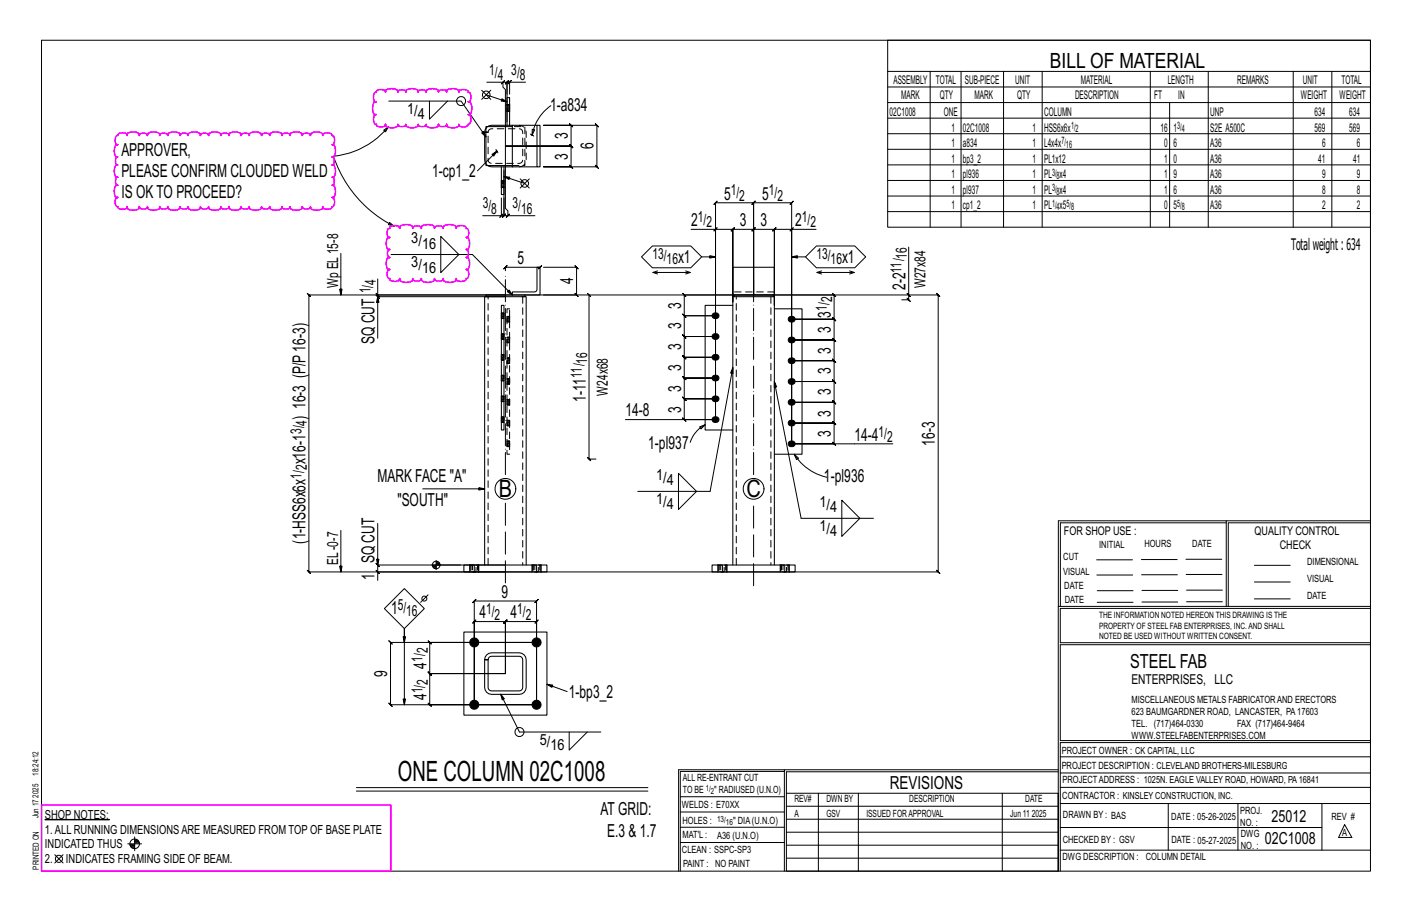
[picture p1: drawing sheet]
<svg xmlns="http://www.w3.org/2000/svg" width="432mm" height="279mm" viewBox="0 0 432 279" stroke-linecap="round" stroke-linejoin="round" font-family="sans-serif">
<g fill="#000" stroke="#000" stroke-width=".31">
<path d="M218 95.9a.99 .99 0 0 1 1.5-.1 .99 .99 0 0 1-.2 1.5 .98 .98 0 0 1-1.2-.1 .98 .98 0 0 1-.1-1.3zM241.3 97a.99 .99 0 0 1 1.5-.1 .99 .99 0 0 1-.2 1.5 .98 .98 0 0 1-1.3-.2 .98 .98 0 0 1 0-1.2zM218 102.3a.99 .99 0 0 1 1.5-.2 .99 .99 0 0 1-.2 1.6 .98 .98 0 0 1-1.2-.2 .98 .98 0 0 1-.1-1.2zM218 108.6a.99 .99 0 0 1 1.5-.1 .99 .99 0 0 1-.2 1.5 .98 .98 0 0 1-1.2-.1 .98 .98 0 0 1-.1-1.3zM218 115a.99 .99 0 0 1 1.5-.2 .99 .99 0 0 1-.2 1.6 .98 .98 0 0 1-1.2-.2 .98 .98 0 0 1-.1-1.2zM241.3 103.3a.99 .99 0 0 1 1.5-.1 .99 .99 0 0 1-.2 1.5 .98 .98 0 0 1-1.3-.1 .98 .98 0 0 1 0-1.3zM241.3 109.7a.99 .99 0 0 1 1.5-.1 .99 .99 0 0 1-.2 1.5 .98 .98 0 0 1-1.3-.2 .98 .98 0 0 1 0-1.2zM241.3 116a.99 .99 0 0 1 1.5-.1 .99 .99 0 0 1-.2 1.5 .98 .98 0 0 1-1.3-.1 .98 .98 0 0 1 0-1.3zM218 121.3a.99 .99 0 0 1 1.5-.1 .99 .99 0 0 1-.2 1.5 .98 .98 0 0 1-1.2-.1 .98 .98 0 0 1-.1-1.3zM218 127.7a.99 .99 0 0 1 1.5-.2 .99 .99 0 0 1-.2 1.6 .98 .98 0 0 1-1.2-.2 .98 .98 0 0 1-.1-1.2zM241.3 122.4a.99 .99 0 0 1 1.5-.1 .99 .99 0 0 1-.2 1.5 .98 .98 0 0 1-1.3-.2 .98 .98 0 0 1 0-1.2zM241.3 128.7a.99 .99 0 0 1 1.5-.1 .99 .99 0 0 1-.2 1.5 .98 .98 0 0 1-1.3-.1 .98 .98 0 0 1 0-1.3z"/>
<path d="M241.3 135.1a.99 .99 0 0 1 1.5-.1 .99 .99 0 0 1-.2 1.5 .98 .98 0 0 1-1.3-.2 .98 .98 0 0 1 0-1.2zM13.8 250.5l19.6 .1z"/>
<circle cx="145" cy="196.4" r="1.39"/>
<circle cx="164.1" cy="196.4" r="1.39"/>
<circle cx="145" cy="215.4" r="1.39"/>
<circle cx="164.1" cy="215.4" r="1.39"/>
</g>
<g fill="none" stroke="#000" stroke-width=".31">
<path d="M12.7 12.3h406.4v254h-406.4zM271.5 12.3h147.6v57.2h-147.6zM117.3 39.8l1.5-1-.9 1.5zM118.8 38.8a24.9 24.9 0 0 1-16.8 9 37 37 0 0 0 18.5 21.4M118.9 30.9h22.1l7.6 11-1.3-1.3 .6-.4 .7 1.7M131.3 30.9v5.5l5.6-5.5M147.3 27.6l2.8 2.8M148.7 29l6.3 2.1-1.7-.2 .2-.7 1.5 .9M148.9 25.1h4.9v1.5l.8 .8v36.3l.7 .7v1.5h8.3M150.1 27.6l-2.8 2.8M153.8 25.1h1.2l-.5 .5 1-1-.5 .5v12.1M154.3 24.6l-1 1z"/>
<path d="M155.8 25.1l.5-.5-1 1zM155.8 25.1h-.8l.5-.5-1 1 .5-.5v3.7M160.7 25.1h-4.9v3.7M162.8 39.5l.7 .2-.8 1.6zM168.5 32.3a14 14 0 0 0-5.8 9M271.5 21.8h147.6M271.5 26.6h147.6M271.5 31.4h147.6M271.5 36.1h147.6M284.5 21.8v47.7M293.9 21.8v47.7M306.9 21.8v47.7"/>
<path d="M318.7 21.8v47.7M351.8 21.8v47.7M357.7 31.4v38.1M369.5 21.8v47.7M395.5 21.8v47.7M407.3 21.8v47.7M151.7 45.7l.3 .5M152 46.2l-1.5 1 .5 .5 1-1.5-6 6M152 46.2l.2 .5M154.1 52.1v13.8l-.5 .5 1-1-.5 .5h1.2M154.1 54l1.6 .9 .2-.7-1.8-.2 6.4 2.1M154.6 44.7h20l.5 .5-1-1 .5 .5v-6.4l.5 .5-1-1 .5 .5h-8.4h16.3l-.5-.5 1 1-.5-.5v12.7l-.5-.5 1 1-.5-.5h-16.3h8.4l.5 .5-1-1 .5 .5v-6.3l.5 .5-1-1 .5 .5z"/>
<path d="M159.1 54.7l2.8 2.8M161.9 54.7l-2.8 2.8M162.2 41l.5 .3M162.7 41.3l.5 .3M271.5 40.9h147.6M271.5 45.6h147.6M271.5 50.4h147.6M271.5 55.2h147.6M271.5 59.9h147.6M104.2 77.5v12.7l-.3-1.8h.7l-.4 1.8M119.2 68l1.3 1.2-1.7-.5zM119.6 77.8h24.9l12.2 12.4-1.5-1 .5-.5 1 1.5"/>
<path d="M134.8 72.3l5.5 5.5-5.5 5.5zM153.3 60.5v5.4h-5.7M153.8 65.4l-1 1zM154.1 60.5v5.4l.5-.5-1 1 .5-.5h-.8M155.3 65.9l.5-.5-1 1zM199.5 75.2h11.7l3.4 3.3-3.4 3.4h-11.7l-3.3-3.4zM211.3 70.1h7.5v58.2v-66.3l-.5 .5 1-1-.5 .5h11.7l-.5 .5 1-1-.5 .5v28.2v-20.1l.5-.5-1 1 .5-.5h-6.4l.5-.5-1 1 .5-.5v22.2v-22.2l.5-.5-1 1 .5-.5h-5.3M214.6 78.5h4.2l-1.7 .4v-.7l1.7 .3M219.3 69.6l-1 1zM242.1 70.1l.5-.5-1 1zM242.1 70.1h-5.3l.5-.5-1 1 .5-.5v23.2v-23.2l.5-.5-1 1 .5-.5h-6.3l.5-.5-1 1 .5-.5v20.1v-28.2l-.5 .5 1-1-.5 .5h11.6l-.5 .5 1-1-.5 .5v73.7v-65.6h7.5M242.1 78.5l1.7 .4v-.7l-1.7 .3h4.2"/>
<path d="M249.7 75.2h11.7l3.3 3.3-3.3 3.4h-11.7l-3.4-3.4zM271.5 64.7h147.6M277.9 75.5v14.7l-.5-.5 1 1-.5-.5v1.4l-.5-.5 1 1-.5-.5h-2.1M94 89.7l.5 .5h192.4l-.5-.5 1 1-.5-.5v84.6l-.5-.5 1 1-.5-.5h-192.4l.5 .5-1-1 .5 .5v-84.6l.5 .5zM115 89.7l1 1zM115.5 85.3v4.9h39.1M115.5 90.2v.5l-.5-.5 1 1-.5-.5h39.1M115.5 90.7l-.4 1.7h.8l-.4-1.7v12.7M165.1 81.7l.5-.5-1 1 .5-.5h-10.5l.5-.5-1 1 .5-.5v1.1M166.2 81.7h10.1l-.5-.5 1 1-.5-.5v8.5l-.5-.5 1 1-.5-.5h-10.1M179.6 89.7l1 1zM180.1 90.2v50.1l-.5-.5 1 1-.5-.5h2.1"/>
<path d="M201.1 82.8l-1.4 .5M209.7 82.8l1.4 .5-1.4 .5M211.1 83.3h-11.4l1.4 .5M251.2 82.8l-1.4 .5 1.4 .5M259.8 82.8l1.4 .5h-11.4M261.2 83.3l-1.4 .5M224.1 112.4l-.7 1.6 .8 .2-.1-1.8-6.9 37.8h-22.2M236.8 116.6v1.8l.7-.1-.7-1.7 8.2 41.8h22.1M191.2 128.3h27.6h-9.6l.5 .5-1-1 .5 .5v-6.4l.5 .5-1-1 .5 .5h9.6h-9.6l.5 .5-1-1 .5 .5v-6.3l.5 .5-1-1 .5 .5h9.6h-9.6l.5 .5-1-1 .5 .5v-6.4l.5 .5-1-1 .5 .5h9.6h-9.6l.5 .5-1-1 .5 .5v-6.3l.5 .5-1-1 .5 .5h9.6h-9.6l.5 .5-1-1 .5 .5v-6.4l.5 .5-1-1 .5 .5h9.6h-9.6l.5 .5-1-1 .5 .5v-6.3l.5 .5-1-1 .5 .5h45.9l-.5-.5 1 1-.5-.5v7.4l-.5-.5 1 1-.5-.5h-13h13l-.5-.5 1 1-.5-.5v6.3l-.5-.5 1 1-.5-.5h-13h13l-.5-.5 1 1-.5-.5v6.4l-.5-.5 1 1-.5-.5h-13h13l-.5-.5 1 1-.5-.5v6.3l-.5-.5 1 1-.5-.5h-13h13l-.5-.5 1 1-.5-.5v6.4l-.5-.5 1 1-.5-.5h-13h13l-.5-.5 1 1-.5-.5v6.3l-.5-.5 1 1-.5-.5h-13h13l-.5-.5 1 1-.5-.5v6.4l-.5-.5 1 1-.5-.5h-13h30.9M214 130.5l1.6-.6-1.2 1.2zM215.6 129.9l-1.6 1-1.3 1.4-1.6 2.9M242.9 138.9l1.3 1.2-.6 .4z"/>
<path d="M242.9 138.9a15.9 15.9 0 0 0 9.9 7M129.3 149.4h18.9l-1.7 .4v-.7l1.7 .3M207.5 144.7l5.5 5.5-5.5 5.5zM257.4 152.9l5.6 5.5-5.6 5.6zM375 159.8h-50.7v25.6M375 159.2h-51.3l-.1 107.1M419.1 159.2h-44.1v26.2M419.1 159.8h-43.5v25.6M104.2 162.1v12.7l-.3-1.7h.7l-.4 1.7M115 174.3l1 1zM115.5 160v12.7l-.4-1.7h.8l-.4 1.7M132 172.7h8.8"/>
<path d="M132.2 172.9h1.2M132.3 173.1h1.1M132.4 173.4h1M132.6 173.6h.8M132.9 173.8h.5M133.4 171.3v2.8M133.4 172.5h1.1M133.4 172.3h1.1M133.4 172.1h1M133.4 171.9h.8M133.4 171.7h.5M154.6 174.8h-39.1v2.6"/>
<path d="M154.6 172.7h-39.1l-.5-.5 1 1-.5-.5v2.1M335.4 171.1h10.9M335.4 175.8h11M349 171h11M349.1 175.7h11M362.7 171h10.9M362.7 175.6h11M383.6 172.8h11M383.6 177.9h11M117.5 186l6.2-6.1 6.1 6.1-6.1 6.2zM118.9 195.9l.5 .5h44.7h-32.7l-.5-.5 1 1-.5-.5v9.5l-.5-.5 1 1-.5-.5h23.2h-23.2l-.5-.5 1 1-.5-.5v9.5l-.5-.5 1 1-.5-.5h32.7h-44.7l.5 .5-1-1 .5 .5v-19l.5 .5zM123.7 196.4l.3-1.8h-.7l.4 1.8v-4.2v23.2l-.4-1.7h.7l-.3 1.7"/>
<path d="M130.9 181.8l-2.3 2.3M144.5 184.2l1-1-.5 .5h19.1l-.5 .5 1-1-.5 .5v31.7v-25.4l.5-.5-1 1 .5-.5h-9.5l.5-.5-1 1 .5-.5v15.9v-15.9l.5-.5-1 1 .5-.5h-9.6l.5-.5-1 1 .5-.5v25.4v-31.7zM323.7 185.4h95.4M335.5 184.1h11M335.5 180.6h11M349.2 184h11M349.2 180.5h11M362.9 180.4h10.9M362.9 184h10.9M383.6 183.1h11M419.1 186h-94.9v10.5h94.9M419.1 197.1h-94.9v29.3h94.9v.6h-94.9v39.3"/>
<path d="M153.1 212.2l.5 1.7 .6-.3-1.1-1.4 5.8 11.6h24.8M167.3 209.2l1.5 .9 .2-.7-1.7-.2 6.1 2.2M174.1 223.8v5.5l5.5-5.5M239.9 235.8h-31.9v30.5M239.9 235.3h-32.4v31M323.6 235.3h-83.7v31M323.6 235.9h-83.1v6.6M324.2 236.3h94.9M324.2 231.4h94.9M39.1 258h4.2M39.7 258.2h1.5M39.8 258.4h1.4"/>
<path d="M39.9 258.7h1.3M40.1 258.9h1.1M40.4 259.2h.8M41.2 255.8v4.3M41.2 257.7h1.4M41.2 257.2h1.3M41.2 257.5h1.4M41.2 256.7h.8M41.2 257h1.1M109 240.8h89.1M109 241.8h89.1M208 252.9h31.9"/>
<path d="M208 257.5h31.9M208 243.6h31.9M208 248.2h31.9M240.5 242.5h83.1v23.8h-83.1zM240.5 258.4h83.1M240.5 254.4h83.1M240.5 250.4h83.1M240.5 246.5h83.1M250.3 242.5v23.8M262.5 242.5v23.8M306.5 242.5v23.8M324.2 253h80.1"/>
<path d="M324.2 245.6h94.9M324.2 259.9h94.9M324.2 240.7h94.9M357.3 245.6v14.3M378.6 245.6v14.3M404.3 245.6v14.3M411.2 252.1l2.2 3.9h-4zM16.8 261.3l2.5 2.5M19.3 261.3l-2.5 2.5M240.5 262.3h83.1"/>
<circle cx="141" cy="30.9" r="1.38"/>
<circle cx="148.7" cy="29" r="1.16"/>
<circle cx="160.5" cy="56.1" r="1.16"/>
<circle cx="154.6" cy="149.4" r="3.2"/>
<circle cx="230.5" cy="149.4" r="3.2"/>
<circle cx="133.4" cy="172.7" r="1.16"/>
<circle cx="129.8" cy="183" r=".76"/>
<circle cx="158.9" cy="223.8" r="1.38"/>
<circle cx="41.2" cy="258" r="1.47"/>
<circle cx="18" cy="262.5" r="1.1"/>
</g>
<path d="M114.5 28.4l.6-.2v-.3a2.07 2.07 0 0 1 2.8 0v.3v-.4a2.76 2.76 0 0 1 3.8 0l-.1 .4v-.2a1.84 1.84 0 0 1 2.6 0l-.1 .2v-.4a2.76 2.76 0 0 1 3.8 0v.4l-.1-.2a1.84 1.84 0 0 1 2.6 0v.2l-.1-.4a2.76 2.76 0 0 1 3.8 0v.4v-.2a1.84 1.84 0 0 1 2.5 0v.2l-.1-.4a2.76 2.76 0 0 1 3.9 0l-.1 .4v-.3a2.07 2.07 0 0 1 2.9 0l-.1 .3h.3a2.16 2.16 0 0 1 0 3l-.3-.1h.4a2.88 2.88 0 0 1 0 4l-.4-.1h.3a2.16 2.16 0 0 1 0 3h-.3l.1 .2a2.07 2.07 0 0 1-2.9 0v-.2l.1 .3a2.76 2.76 0 0 1-3.9 0l.1-.3v.2a1.84 1.84 0 0 1-2.5 0v-.2v.3a2.76 2.76 0 0 1-3.8 0l.1-.3v.2a1.84 1.84 0 0 1-2.6 0l.1-.2v.3a2.76 2.76 0 0 1-3.8 0v-.3l.1 .2a1.84 1.84 0 0 1-2.6 0v-.2l.1 .3a2.76 2.76 0 0 1-3.8 0v-.3v.2a2.07 2.07 0 0 1-2.8 0v-.2h-.3a2.16 2.16 0 0 1 0-3h.3l-.4 .1a2.88 2.88 0 0 1 0-4h.4l-.3 .1a2.14 2.14 0 0 1-.3-2.8zM36.2 40.9a2.35 2.35 0 0 1 2.7 .3v.3l-.1-.4a2.76 2.76 0 0 1 3.8 0v.4v-.3a1.84 1.84 0 0 1 2.5 0v.3v-.4a2.76 2.76 0 0 1 3.8 0l-.1 .4v-.3a1.84 1.84 0 0 1 2.6 0l-.1 .3v-.4a2.76 2.76 0 0 1 3.8 0v.4l-.1-.3a1.84 1.84 0 0 1 2.6 0v.3l-.1-.4a2.76 2.76 0 0 1 3.8 0v.4v-.3a1.84 1.84 0 0 1 2.5 0v.3v-.4a2.76 2.76 0 0 1 3.8 0l-.1 .4v-.3a1.84 1.84 0 0 1 2.5 0v.3v-.4a2.76 2.76 0 0 1 3.8 0v.4l-.1-.3a1.84 1.84 0 0 1 2.6 0l-.1 .3v-.4a2.76 2.76 0 0 1 3.8 0v.4v-.3a1.84 1.84 0 0 1 2.5 0v.3l-.1-.4a2.76 2.76 0 0 1 3.9 0l-.1 .4v-.3a1.84 1.84 0 0 1 2.5 0v.3v-.4a2.76 2.76 0 0 1 3.8 0l-.1 .4v-.3a1.84 1.84 0 0 1 2.6 0l-.1 .3v-.4a2.76 2.76 0 0 1 3.8 0v.4l-.1-.3a2.07 2.07 0 0 1 2.9 0v.3l.3-.1a2.06 2.06 0 0 1 0 2.9l-.3-.1h.4a2.75 2.75 0 0 1 0 3.8h-.4l.2-.1a1.83 1.83 0 0 1 0 2.6l-.2-.1h.4a2.75 2.75 0 0 1 0 3.8h-.4l.2-.1a1.83 1.83 0 0 1 0 2.6l-.2-.1h.4a2.75 2.75 0 0 1 0 3.8h-.4l.3-.1a2.06 2.06 0 0 1 0 2.9l-.3-.1v.3a2.07 2.07 0 0 1-2.9 0l.1-.3v.4a2.76 2.76 0 0 1-3.8 0v-.4l.1 .3a1.84 1.84 0 0 1-2.6 0v-.3l.1 .4a2.76 2.76 0 0 1-3.8 0v-.4v.3a1.84 1.84 0 0 1-2.5 0v-.3l.1 .4a2.76 2.76 0 0 1-3.9 0l.1-.4v.3a1.84 1.84 0 0 1-2.5 0v-.3v.4a2.76 2.76 0 0 1-3.8 0v-.4l.1 .3a1.84 1.84 0 0 1-2.6 0l.1-.3v.4a2.76 2.76 0 0 1-3.8 0v-.4v.3a1.84 1.84 0 0 1-2.5 0v-.3l.1 .4a2.76 2.76 0 0 1-3.8 0v-.4v.3a1.84 1.84 0 0 1-2.5 0v-.3v.4a2.76 2.76 0 0 1-3.8 0l.1-.4v.3a1.84 1.84 0 0 1-2.6 0l.1-.3v.4a2.76 2.76 0 0 1-3.8 0v-.4l.1 .3a1.84 1.84 0 0 1-2.6 0v-.3l.1 .4a2.76 2.76 0 0 1-3.8 0v-.4v.3a1.84 1.84 0 0 1-2.5 0v-.3v.4a2.76 2.76 0 0 1-3.8 0l.1-.4v.3a2.07 2.07 0 0 1-2.9 0l.1-.3-.3 .1a2.06 2.06 0 0 1 0-2.9l.3 .1h-.4a2.75 2.75 0 0 1 0-3.8h.4l-.3 .1a1.83 1.83 0 0 1 0-2.6l.3 .1h-.4a2.75 2.75 0 0 1 0-3.8h.4l-.3 .1a1.83 1.83 0 0 1 0-2.6l.3 .1h-.4a2.75 2.75 0 0 1 0-3.8h.4l-.3 .1a2.06 2.06 0 0 1 0-2.9l.3 .1zM119.4 69.2a2.51 2.51 0 0 1 2.8 .3v.3v-.4a2.95 2.95 0 0 1 4 0v.4v-.2a1.97 1.97 0 0 1 2.7 0v.2l-.1-.4a2.95 2.95 0 0 1 4.1 0v.4l-.1-.2a1.97 1.97 0 0 1 2.8 0l-.1 .2v-.4a2.95 2.95 0 0 1 4.1 0l-.1 .4v-.3a2.21 2.21 0 0 1 3 0v.3h.3a2.03 2.03 0 0 1 0 2.8h-.3h.4a2.71 2.71 0 0 1 0 3.7h-.4l.3-.1a1.81 1.81 0 0 1 0 2.5h-.3h.4a2.71 2.71 0 0 1 0 3.7h-.4l.3-.1a2.03 2.03 0 0 1 0 2.9l-.3-.1v.3a2.21 2.21 0 0 1-3 0v-.3l.1 .4a2.95 2.95 0 0 1-4.1 0v-.4l.1 .3a1.97 1.97 0 0 1-2.8 0l.1-.3v.4a2.95 2.95 0 0 1-4.1 0l.1-.4v.3a1.97 1.97 0 0 1-2.7 0v-.3v.4a2.95 2.95 0 0 1-4 0v-.4v.3a2.21 2.21 0 0 1-3 0v-.3l-.3 .1a2.03 2.03 0 0 1 0-2.9l.3 .1h-.3a2.71 2.71 0 0 1 0-3.7h.3h-.2a1.81 1.81 0 0 1 0-2.5l.2 .1h-.3a2.71 2.71 0 0 1 0-3.7h.3h-.3a2.03 2.03 0 0 1 0-2.8h.3zM12.7 246.1h106.8v20.2h-106.8z" fill="none" stroke="#f0f" stroke-width=".5"/>
<g fill="none" stroke="#000" stroke-width=".32">
<path d="M148.6 39.3l-.4 1.1h.4h-.4v8.5l.4 1.1M155 34.1h.1M155 32h.1M155 38.3v-8.5h.8v8.5M155.8 34.1h.1M155.8 32h.1M156.7 38.3h-6.4l-1.1 .4M156.7 38.7h-8.1v11.9h8.1M164.2 38.3h.9v12.7h-.9zM164.2 38.3h-7.5v12.7M149.2 50.6l1.1 .4h6.4M153.3 55.2h.1"/>
<path d="M153.3 57.4h.1M153.3 51v8.5h.8v-8.5M154.1 55.2h.1M154.1 57.4h.1M156.7 51h7.5M148.6 90.7h-.4v82M148.8 90.7h11.7M153.3 93.3h.8v38.1h-.8zM156.7 89.2h6.7a.79 .79 0 0 0 .8-.8v-6.7h.9v8.5h-8.4zM156.7 90.2h-8.1v.5h.9M160.5 90.2v.5h.4v82M224.1 81.7h12.7v8.5h-12.7z"/>
<path d="M224.1 93.3h-8.5v38.1h8.5M224.5 90.2v.5h-.4v82M224.5 90.7h11.9M236.4 90.2v.5h.4v82M236.8 94.4h8.5v44.5h-8.5M141.9 172.7h25.4v2.1h-25.4zM143.6 172.7h.1M143.6 174.8h.1M146.4 172.7h.1M146.4 174.8h.1M162.7 172.7h.1M162.7 174.8h.1"/>
<path d="M165.5 172.7h.1M165.5 174.8h.1M217.8 172.7h25.4v2.1h-25.4zM219.5 172.7h.1M219.5 174.8h.1M222.3 172.7h.1M222.3 174.8h.1M238.6 172.7h.1M238.6 174.8h.1M241.4 172.7h.1M241.4 174.8h.1M141.9 193.2h25.4v25.4h-25.4z"/>
<path d="M148.8 200.2l.7-.5 .8-.1h8.5a2.12 2.12 0 0 1 2.1 2.1v8.4a2.12 2.12 0 0 1-2.1 2.2h-8.5a2.12 2.12 0 0 1-2.1-2.2v-8.4l.2-.8zM149.6 200.9l.7-.3h8.5a1.06 1.06 0 0 1 1.1 1.1v8.4a1.06 1.06 0 0 1-1.1 1.1h-8.5a1.06 1.06 0 0 1-1-1.1v-8.4z"/>
</g>
<g fill="none" stroke="#000" stroke-width=".31" stroke-dasharray="2 1.4">
<path d="M149.2 38.7l-.6 .6M149.6 39.7l.7-.3h8.5a1.06 1.06 0 0 1 1.1 1v8.5a1.06 1.06 0 0 1-1.1 1h-8.5a1.06 1.06 0 0 1-1-1v-8.5zM155 34.1v-.1M155 32.8v.4h.8v-.4h-.8v-.3M155 34.1h.8M155.8 32h-.8M155.8 33.2v.3h-.8v-.3M155.8 33.5v.3h-.8v-.3M155.8 33.8v.2h-.8v-.2M155.8 34v.1M155.8 32h.1M155.8 32.2v-.2h-.8"/>
<path d="M155.8 32.5v-.3h-.8v-.2M155.8 32.8v-.3h-.8v-.3M148.6 40.4h.7zM148.6 50l.6 .6M153.3 56.1v-.3h.8v.3M153.3 55.8v-.3h.8v.3M153.3 55.5v-.2h.8v.2M153.3 55.3v-.1M153.3 57.4v-.1M153.3 57.1v.2l.8 .1M153.3 56.8v.3h.8v.2M153.3 56.5v.3h.8v.3"/>
<path d="M153.3 57.4h.8M154.1 55.2h-.8M154.1 55.2v.1M154.1 56.5v-.4h-.8v.4h.8v.3M156.7 50.6h3.8v-11.9h-3.8M158.8 51a2.12 2.12 0 0 0 2.1-2.1v-8.5a2.12 2.12 0 0 0-2.1-2.1M153.3 97.3l.8 .1zM153.3 97.3v-.2M153.3 96.8v.3h.8v.2M153.3 96.5v-.3h.8v.3M153.3 96.2v-.3h.8v.3M153.3 95.9v-.2h.8v.2"/>
<path d="M153.3 95.7h.8M154.1 96.8v-.3h-.8v.3h.8v.3M155 96.7l.8 .1zM155 97.2v.4h.8v-.4h-.8v-.2M155 94.4h.8v44.5h-.8zM155.8 96.8v.2M155.8 97.2v-.2h-.8v-.2M155.8 97.6v.3h-.8v-.3M155.8 97.9v.3h-.8v-.3M155.8 98.2v.2h-.8v-.2M155.8 98.4h-.8M159.9 90.7v82"/>
<path d="M235.7 90.7v82M236.8 89.2h-12.7M153.3 103.7h.8zM153.3 103.7v-.2M153.3 103.2v.3h.8v.2M153.3 102.9v-.4h.8v.4M153.3 102.5v-.2h.8v.2M153.3 102.3v-.2h.8v.2M153.3 102.1h.8M153.3 110l.8 .1zM153.3 110v-.2M153.3 109.5v.3h.8v.2"/>
<path d="M153.3 109.2v-.3h.8v.3M153.3 108.9v-.3h.8v.3M153.3 108.6v-.2h.8v.2M153.3 108.4h.8M153.3 116.4h.8zM153.3 116.4v-.2M153.3 115.9v.3h.8v.2M153.3 115.6v-.4h.8v.4M153.3 115.2v-.2h.8v.2M153.3 115v-.2h.8v.2M153.3 114.8h.8M154.1 103.2v-.3h-.8v.3h.8v.3"/>
<path d="M154.1 109.5v-.3h-.8v.3h.8v.3M154.1 115.9v-.3h-.8v.3h.8v.3M155 103.1h.8zM155 103.6v.3h.8v-.3h-.8v-.3M155 109.4l.8 .1zM155 109.9v.4h.8v-.4h-.8v-.2M155 115.8h.8zM155 116.3v.3h.8v-.3h-.8v-.3M155.8 103.1v.2M155.8 103.6v-.3h-.8v-.2M155.8 103.9v.4h-.8v-.4M155.8 104.3v.2h-.8v-.2"/>
<path d="M155.8 104.5v.2h-.8v-.2M155.8 104.7h-.8M155.8 109.5v.2M155.8 109.9v-.2h-.8v-.2M155.8 110.3v.3h-.8v-.3M155.8 110.6v.3h-.8v-.3M155.8 110.9v.2h-.8v-.2M155.8 111.1h-.8M155.8 115.8v.2M155.8 116.3v-.3h-.8v-.2M155.8 116.6v.4h-.8v-.4M155.8 117v.2h-.8v-.2"/>
<path d="M155.8 117.2v.2h-.8v-.2M155.8 117.4h-.8M153.3 122.7l.8 .1zM153.3 122.7v-.2M153.3 122.2v.3h.8v.2M153.3 121.9v-.3h.8v.3M153.3 121.6v-.3h.8v.3M153.3 121.3v-.2h.8v.2M153.3 121.1h.8M153.3 129.1h.8zM153.3 129.1v-.2M153.3 128.6v.3h.8v.2"/>
<path d="M153.3 128.3v-.4h.8v.4M153.3 127.9v-.2h.8v.2M153.3 127.7v-.2h.8v.2M153.3 127.5h.8M154.1 122.2v-.3h-.8v.3h.8v.3M154.1 128.6v-.3h-.8v.3h.8v.3M155 122.1l.8 .1zM155 122.6v.4h.8v-.4h-.8v-.2M155 128.5h.8zM155 129v.3h.8v-.3h-.8v-.3M155 134.8l.8 .1zM155 135.3v.4h.8v-.4h-.8v-.2"/>
<path d="M155.8 122.2v.2M155.8 122.6v-.2h-.8v-.2M155.8 123v.3h-.8v-.3M155.8 123.3v.3h-.8v-.3M155.8 123.6v.2h-.8v-.2M155.8 123.8h-.8M155.8 128.5v.2M155.8 129v-.3h-.8v-.2M155.8 129.3v.4h-.8v-.4M155.8 129.7v.2h-.8v-.2M155.8 129.9v.2h-.8v-.2M155.8 130.1h-.8"/>
<path d="M155.8 134.9v.2M155.8 135.3v-.2h-.8v-.2M155.8 135.7v.3h-.8v-.3M155.8 136v.3h-.8v-.3M155.8 136.3v.2h-.8v-.2M155.8 136.5h-.8M143.6 172.7v2.1M143.6 172.7h.2M144.1 172.7h-.3l-.2 2.1M144.5 172.7h-.4v2.1h-.3M145 172.7h.6v2.1h-.6zM145 172.7h-.5v2.1h-.4"/>
<path d="M145 174.8h-.5M145.6 172.7h.4v2.1h-.4M146 172.7h.3v2.1h-.3M146.3 172.7h.1M146.4 174.8h-.1M146.4 174.8v-2.1M149.3 172.7v-82M162.7 172.7v2.1M162.7 172.7h.1M163.1 172.7h-.3l-.1 2.1M163.6 172.7h-.5v2.1h-.3M164.1 172.7h.5v2.1h-.5z"/>
<path d="M164.1 172.7h-.5v2.1h-.5M164.1 174.8h-.5M164.6 172.7h.5v2.1h-.5M165.1 172.7h.3v2.1h-.3M165.4 172.7h.1M165.5 174.8h-.1M165.5 174.8v-2.1M219.5 172.7v2.1M219.5 172.7h.1M219.9 172.7h-.3l-.1 2.1M220.4 172.7h-.5v2.1h-.3M220.9 172.7h.6v2.1h-.6z"/>
<path d="M220.9 172.7h-.5v2.1h-.5M220.9 174.8h-.5M221.5 172.7h.4v2.1h-.4M221.9 172.7h.3v2.1h-.3M222.2 172.7h.1M222.3 174.8h-.1M222.3 174.8v-2.1M225.2 172.7v-82M238.6 172.7v2.1M238.6 172.7h.1M239 172.7h-.3l-.1 2.1M239.4 172.7h-.4v2.1h-.3"/>
<path d="M240 172.7h.5v2.1h-.5zM240 172.7h-.6v2.1h-.4M240 174.8h-.6M240.5 172.7h.5v2.1h-.5M241 172.7h.3v2.1h-.3M241.3 172.7h.1M241.4 174.8h-.1M241.4 174.8v-2.1M148.2 201.7h1.1z"/>
</g>
<path d="M154.6 145.1v-61.3M230.5 145.1v-61.3M154.6 178.2v-24.4M230.5 179.1v-25.3" fill="none" stroke="#000" stroke-width=".31" stroke-dasharray="6.8 1 0 1"/>
<text font-size="8.6" x="121.7" y="238.8">ONE COLUMN 02C1008</text>
<g font-size="7.3">
<text x="152.5" y="151.8">B</text>
<text x="228.2" y="151.8">C</text>
</g>
<text font-size="6.4" x="321.1" y="20.7">BILL OF MATERIAL</text>
<text font-size="5.9" x="345.6" y="204.1">STEEL FAB</text>
<g font-size="5.5">
<text x="168.2" y="33.9">1-a834</text>
<text x="37.1" y="47.6">APPROVER,</text>
<text x="173.6" y="42.5" transform="rotate(-90 173.6 42.5)">3</text>
<text x="181.5" y="45.5" transform="rotate(-90 181.5 45.5)">6</text>
<text x="173.6" y="48.9" transform="rotate(-90 173.6 48.9)">3</text>
<text x="37.1" y="54.1">PLEASE CONFIRM CLOUDED WELD</text>
<text x="132.2" y="54.2">1-cp1_2</text>
<text x="37.1" y="60.6">IS OKTO PROCEED?</text>
<text x="221.4" y="61">5</text>
<text x="233.1" y="61">5</text>
<text x="211.3" y="69.1">2</text>
<text x="226.3" y="69.1">3</text>
<text x="232.6" y="69.1">3</text>
<text x="243.2" y="69.1">2</text>
<text x="158.2" y="80.7">5</text>
<text x="207.4" y="80.3">x1</text>
<text x="257.5" y="80.3">x1</text>
<text x="175.3" y="87" transform="rotate(-90 175.3 87)">4</text>
<text x="276.9" y="88.7" transform="rotate(-90 276.9 88.7)">2-2</text>
<text x="208.3" y="94.4" transform="rotate(-90 208.3 94.4)">3</text>
<text x="208.3" y="100.7" transform="rotate(-90 208.3 100.7)">3</text>
<text x="254.1" y="101.8" transform="rotate(-90 254.1 101.8)">3</text>
<text x="254.1" y="97.1" transform="rotate(-90 254.1 97.1)">3</text>
<text x="114.5" y="105.2" transform="rotate(-90 114.5 105.2)">SQ CUT</text>
<text x="208.3" y="107.1" transform="rotate(-90 208.3 107.1)">3</text>
<text x="208.3" y="113.4" transform="rotate(-90 208.3 113.4)">3</text>
<text x="254.1" y="108.1" transform="rotate(-90 254.1 108.1)">3</text>
<text x="208.3" y="119.8" transform="rotate(-90 208.3 119.8)">3</text>
<text x="254.1" y="114.5" transform="rotate(-90 254.1 114.5)">3</text>
<text x="179.1" y="122.9" transform="rotate(-90 179.1 122.9)">1-11</text>
<text x="254.1" y="120.8" transform="rotate(-90 254.1 120.8)">3</text>
<text x="93.5" y="128.3" transform="rotate(-90 93.5 128.3)">) 16-3 (P/P16-3)</text>
<text x="191.2" y="127.3">14-8</text>
<text x="208.3" y="126.1" transform="rotate(-90 208.3 126.1)">3</text>
<text x="254.1" y="127.3" transform="rotate(-90 254.1 127.3)">3</text>
<text x="198.2" y="137.1">1-pl937</text>
<text x="254.1" y="133.5" transform="rotate(-90 254.1 133.5)">3</text>
<text x="261.3" y="134.7">14-4</text>
<text x="285.9" y="136.2" transform="rotate(-90 285.9 136.2)">16-3</text>
<text x="93.5" y="141.9" transform="rotate(-90 93.5 141.9)">x16-1</text>
<text x="115.5" y="147.4">MARK FACE &quot;A&quot;</text>
<text x="252" y="147.2">1-pl936</text>
<text x="121.5" y="154.7">&quot;SOUTH&quot;</text>
<text x="93.5" y="166.2" transform="rotate(-90 93.5 166.2)">(1-HSS6x6x</text>
<text x="114.5" y="172.2" transform="rotate(-90 114.5 172.2)">SQ CUT</text>
<text x="114.5" y="177.4" transform="rotate(-90 114.5 177.4)">1</text>
<text x="153.3" y="182.7">9</text>
<text x="119.6" y="187.8">1</text>
<text x="146.6" y="189">4</text>
<text x="156.1" y="189">4</text>
<text x="118.4" y="206.9" transform="rotate(-90 118.4 206.9)">9</text>
<text x="130.4" y="204.4" transform="rotate(-90 130.4 204.4)">4</text>
<text x="130.4" y="214" transform="rotate(-90 130.4 214)">4</text>
<text x="174" y="213.3">1-bp3_2</text>
<text x="272.2" y="241.1">REVISIONS</text>
<text x="183.6" y="249.3">AT GRID:</text>
<text x="185.7" y="255.8">E.3 &amp; 1.7</text>
</g>
<g font-size="5.1">
<text x="388.9" y="251.3">25012</text>
<text x="386.8" y="258.1">02C1008</text>
</g>
<text font-size="4.9" x="394.8" y="76.4">Totalweight : 634</text>
<g font-size="4.7">
<text x="149.6" y="22.9">1/</text>
<text x="156.4" y="22.9">3/</text>
<text x="152.2" y="24.6">4</text>
<text x="159" y="24.6">8</text>
<text x="124.5" y="34.7">1/</text>
<text x="127.8" y="36.4">4</text>
<text x="223.5" y="59.8">1/</text>
<text x="235.1" y="59.8">1/</text>
<text x="147.6" y="63.7">3/</text>
<text x="150.2" y="65.4">8</text>
<text x="156.7" y="63.7">3/</text>
<text x="159.3" y="65.4">16</text>
<text x="226.1" y="61.4">2</text>
<text x="237.7" y="61.4">2</text>
<text x="213.4" y="67.9">1/</text>
<text x="216" y="69.5">2</text>
<text x="245.2" y="67.9">1/</text>
<text x="247.8" y="69.5">2</text>
<text x="125.8" y="74.3">3/</text>
<text x="129.1" y="76">16</text>
<text x="125.8" y="81.7">3/</text>
<text x="129.1" y="83.3">16</text>
<text x="199.5" y="79.1">13/</text>
<text x="203.9" y="80.7">16</text>
<text x="249.7" y="79.1">13/</text>
<text x="254" y="80.7">16</text>
<text x="275.6" y="83.4" transform="rotate(-90 275.6 83.4)">11/</text>
<text x="277.3" y="79" transform="rotate(-90 277.3 79)">16</text>
<text x="103.4" y="88.1" transform="rotate(-90 103.4 88.1)">Wp EL15-8</text>
<text x="113.3" y="89.6" transform="rotate(-90 113.3 89.6)">1/</text>
<text x="114.9" y="87" transform="rotate(-90 114.9 87)">4</text>
<text x="283" y="88.2" transform="rotate(-90 283 88.2)">W27x84</text>
<text x="252.8" y="95" transform="rotate(-90 252.8 95)">1/</text>
<text x="254.5" y="92.4" transform="rotate(-90 254.5 92.4)">2</text>
<text x="179.6" y="111.1" transform="rotate(-90 179.6 111.1)">16</text>
<text x="177.9" y="115.5" transform="rotate(-90 177.9 115.5)">11/</text>
<text x="185.9" y="121" transform="rotate(-90 185.9 121)">W24x68</text>
<text x="93.9" y="130.1" transform="rotate(-90 93.9 130.1)">4</text>
<text x="92.2" y="132.7" transform="rotate(-90 92.2 132.7)">3/</text>
<text x="268.7" y="133.4">1/</text>
<text x="271.3" y="135.1">2</text>
<text x="93.9" y="143.7" transform="rotate(-90 93.9 143.7)">2</text>
<text x="92.2" y="146.3" transform="rotate(-90 92.2 146.3)">1/</text>
<text x="200.7" y="146.7">1/</text>
<text x="203.9" y="148.4">4</text>
<text x="200.7" y="154.1">1/</text>
<text x="203.9" y="155.7">4</text>
<text x="250.6" y="155">1/</text>
<text x="253.9" y="156.6">4</text>
<text x="250.6" y="162.3">1/</text>
<text x="253.9" y="164">4</text>
<text x="103.4" y="172.7" transform="rotate(-90 103.4 172.7)">EL-0-7</text>
<text x="121.6" y="186.6">5/</text>
<text x="124.2" y="188.2">16</text>
<text x="148.6" y="187.8">1/</text>
<text x="151.3" y="189.4">2</text>
<text x="158.2" y="187.8">1/</text>
<text x="160.8" y="189.4">2</text>
<text x="129.2" y="202.3" transform="rotate(-90 129.2 202.3)">1/</text>
<text x="130.8" y="199.7" transform="rotate(-90 130.8 199.7)">2</text>
<text x="130.8" y="209.3" transform="rotate(-90 130.8 209.3)">2</text>
<text x="129.2" y="211.9" transform="rotate(-90 129.2 211.9)">1/</text>
<text x="165.1" y="227.6">5/</text>
<text x="168.3" y="229.3">16</text>
</g>
<text font-size="4.2" x="346" y="209.1">ENTERPRISES, LLC</text>
<g font-size="3.8">
<text x="13.8" y="250.3">SHOP NOTES:</text>
<text x="13.8" y="254.8">1.ALL RUNNING DIMENSIONSARE MEASURED FROM TOP OF BASE PLATE</text>
<text x="13.8" y="263.9">2.</text>
<text x="13.8" y="259.3">INDICATED THUS</text>
<text x="20.2" y="263.9">INDICATES FRAMING SIDE OF BEAM.</text>
</g>
<g font-size="3.7">
<text x="273.2" y="25.6">ASSEMBLY</text>
<text x="286.2" y="25.6">TOTAL</text>
<text x="295.1" y="25.6">SUB-PIECE</text>
<text x="310.4" y="25.6">UNIT</text>
<text x="330.5" y="25.6">MATERIAL</text>
<text x="357.1" y="25.6">LENGTH</text>
<text x="378.3" y="25.6">REMARKS</text>
<text x="398.4" y="25.6">UNIT</text>
<text x="410.2" y="25.6">TOTAL</text>
<text x="272.1" y="35.5">02C1008</text>
<text x="275.6" y="30.4">MARK</text>
<text x="287.4" y="30.4">QTY</text>
<text x="288.6" y="35.5">ONE</text>
<text x="298" y="30.4">MARK</text>
<text x="311" y="30.4">QTY</text>
<text x="319.3" y="35.5">COLUMN</text>
<text x="328.7" y="30.4">DESCRIPTION</text>
<text x="353" y="30.4">FT</text>
<text x="360.3" y="30.4">IN</text>
<text x="370.1" y="35.5">UNP</text>
<text x="397.8" y="30.4">WEIGHT</text>
<text x="402" y="35.5">634</text>
<text x="409.6" y="30.4">WEIGHT</text>
<text x="412.6" y="35.5">634</text>
<text x="290.9" y="40.2">1</text>
<text x="294.5" y="40.2">02C1008</text>
<text x="315.8" y="40.2">1</text>
<text x="319.3" y="40.2">HSS6x6x</text>
<text x="354.9" y="40.2">16</text>
<text x="358.9" y="40.2">1</text>
<text x="370.1" y="40.2">S2E A500C</text>
<text x="402" y="40.2">569</text>
<text x="412.6" y="40.2">569</text>
<text x="290.9" y="45">1</text>
<text x="294.5" y="45">a834</text>
<text x="315.8" y="45">1</text>
<text x="319.3" y="45">L4x4x</text>
<text x="356" y="45">0</text>
<text x="358.9" y="45">6</text>
<text x="370.1" y="45">A36</text>
<text x="404.3" y="45">6</text>
<text x="415" y="45">6</text>
<text x="290.9" y="49.7">1</text>
<text x="294.5" y="49.7">bp3_2</text>
<text x="315.8" y="49.7">1</text>
<text x="319.3" y="49.7">PL1x12</text>
<text x="356" y="49.7">1</text>
<text x="358.9" y="49.7">0</text>
<text x="370.1" y="49.7">A36</text>
<text x="403.2" y="49.7">41</text>
<text x="413.8" y="49.7">41</text>
<text x="290.9" y="54.5">1</text>
<text x="290.9" y="59.3">1</text>
<text x="294.5" y="54.5">pl936</text>
<text x="294.5" y="59.3">pl937</text>
<text x="315.8" y="54.5">1</text>
<text x="315.8" y="59.3">1</text>
<text x="319.3" y="54.5">PL x4</text>
<text x="319.3" y="59.3">PL x4</text>
<text x="356" y="54.5">1</text>
<text x="356" y="59.3">1</text>
<text x="358.9" y="54.5">9</text>
<text x="358.9" y="59.3">6</text>
<text x="370.1" y="54.5">A36</text>
<text x="370.1" y="59.3">A36</text>
<text x="404.3" y="54.5">9</text>
<text x="404.3" y="59.3">8</text>
<text x="415" y="54.5">9</text>
<text x="415" y="59.3">8</text>
<text x="290.9" y="64">1</text>
<text x="294.5" y="64">cp1_2</text>
<text x="315.8" y="64">1</text>
<text x="319.3" y="64">PL x5</text>
<text x="356" y="64">0</text>
<text x="358.9" y="64">5</text>
<text x="370.1" y="64">A36</text>
<text x="404.3" y="64">2</text>
<text x="415" y="64">2</text>
<text x="325.3" y="163.4">FOR SHOP USE :</text>
<text x="383.7" y="163.4">QUALITY CONTROL</text>
<text x="391.4" y="167.8">CHECK</text>
</g>
<g font-size="3.1">
<text x="327.5" y="39.4">1/</text>
<text x="328.9" y="40.5">2</text>
<text x="360" y="39.4">3/</text>
<text x="361.4" y="40.5">4</text>
<text x="324.6" y="44.1">7/</text>
<text x="326" y="45.3">16</text>
<text x="321.7" y="53.7">3/</text>
<text x="321.7" y="58.4">3/</text>
<text x="323.1" y="54.8">8</text>
<text x="323.1" y="59.5">8</text>
<text x="321.7" y="63.2">1/</text>
<text x="323.1" y="64.3">4</text>
<text x="326.1" y="63.2">5/</text>
<text x="327.5" y="64.3">8</text>
<text x="360" y="63.2">5/</text>
<text x="361.4" y="64.3">8</text>
<text x="336.2" y="167.4">INITIAL</text>
<text x="350" y="167.1">HOURS</text>
<text x="364.6" y="167.2">DATE</text>
<text x="325.2" y="171.3">CUT</text>
<text x="399.8" y="172.8">DIMENSIONAL</text>
<text x="325.1" y="175.8">VISUAL</text>
<text x="399.8" y="177.9">VISUAL</text>
<text x="325.5" y="180">DATE</text>
<text x="325.7" y="184.4">DATE</text>
<text x="399.8" y="183.1">DATE</text>
<text x="346" y="215">MISCELLANEOUS METALS FABRICATORAND ERECTORS</text>
<text x="346" y="218.6">623 BAUMGARDNER ROAD, LANCASTER, PA17603</text>
<text x="346" y="225.8">WWW.STEELFABENTERPRISES.COM</text>
<text x="346" y="222.2">TEL. (717)464-0330</text>
<text x="378.3" y="222.2">FAX (717)464-9464</text>
<text x="324.7" y="230.5">PROJECT OWNER : CK CAPITAL, LLC</text>
<text x="208.8" y="238.8">ALL RE-ENTRANT CUT</text>
<text x="324.7" y="235.1">PROJECT DESCRIPTION : CLEVELAND BROTHERS-MILESBURG</text>
<text x="324.9" y="239.5">PROJECTADDRESS : 1025N. EAGLE VALLEY ROAD, HOWARD, PA16841</text>
<text x="208.8" y="242.5">TO BE</text>
<text x="218.4" y="242.5">&quot; RADIUSED (U.N.O)</text>
<text x="242.9" y="245.3">REV#</text>
<text x="252.7" y="245.3">DWN BY</text>
<text x="278.1" y="245.3">DESCRIPTION</text>
<text x="313.5" y="245.3">DATE</text>
<text x="324.9" y="244.2">CONTRACTOR : KINSLEY CONSTRUCTION, INC.</text>
<text x="208.5" y="247">WELDS : E70XX</text>
<text x="208.7" y="251.7">HOLES :</text>
<text x="224.2" y="251.8">&quot; DIA(U.N.O)</text>
<text x="242.9" y="249.9">A</text>
<text x="252.7" y="249.9">GSV</text>
<text x="264.9" y="249.9">ISSUED FORAPPROVAL</text>
<text x="309" y="249.9">Jun 11</text>
<text x="315.5" y="249.9">2025</text>
<text x="325.1" y="250">DRAWN BY : BAS</text>
<text x="358.2" y="250.5">DATE : 05-26-2025</text>
<text x="379.3" y="248.9">PROJ.</text>
<text x="407.2" y="250.5">REV #</text>
<text x="208.7" y="256.3">MAT'L :</text>
<text x="219.3" y="256.4">A36 (U.N.O)</text>
<text x="325" y="257.6">CHECKED BY : GSV</text>
<text x="358.3" y="257.7">DATE : 05-27-2025</text>
<text x="379.3" y="252.5">NO. :</text>
<text x="379.5" y="255.9">DWG</text>
<text x="410.5" y="255.5">A</text>
<text x="208.6" y="260.7">CLEAN : SSPC-SP3</text>
<text x="324.9" y="262.9">DWG DESCRIPTION :</text>
<text x="350.4" y="263">COLUMN DETAIL</text>
<text x="379.5" y="259.5">NO. :</text>
<text x="208.9" y="265">PAINT : NO PAINT</text>
</g>
<g font-size="2.7">
<text x="336.1" y="189">THE INFORMATION NOTED HEREON THIS DRAWING IS THE</text>
<text x="336.1" y="195.4">NOTED BE USED WITHOUT WRITTEN CONSENT.</text>
<text x="336.1" y="192.2">PROPERTY OF STEEL FAB ENTERPRISES, INC.AND SHALL</text>
</g>
<g font-size="2.6">
<text x="215.9" y="241.8">1/</text>
<text x="217.4" y="242.7">2</text>
<text x="219.3" y="251.1">13/</text>
<text x="222" y="252.1">16</text>
</g>
<g font-size="2.5">
<text x="11.7" y="237.1" transform="rotate(-90 11.7 237.1)">18:24:12</text>
<text x="11.8" y="243.8" transform="rotate(-90 11.8 243.8)">2025</text>
<text x="11.8" y="250.1" transform="rotate(-90 11.8 250.1)">Jun 17</text>
<text x="11.9" y="265.8" transform="rotate(-90 11.9 265.8)">PRINTED ON</text>
</g>
</svg>
